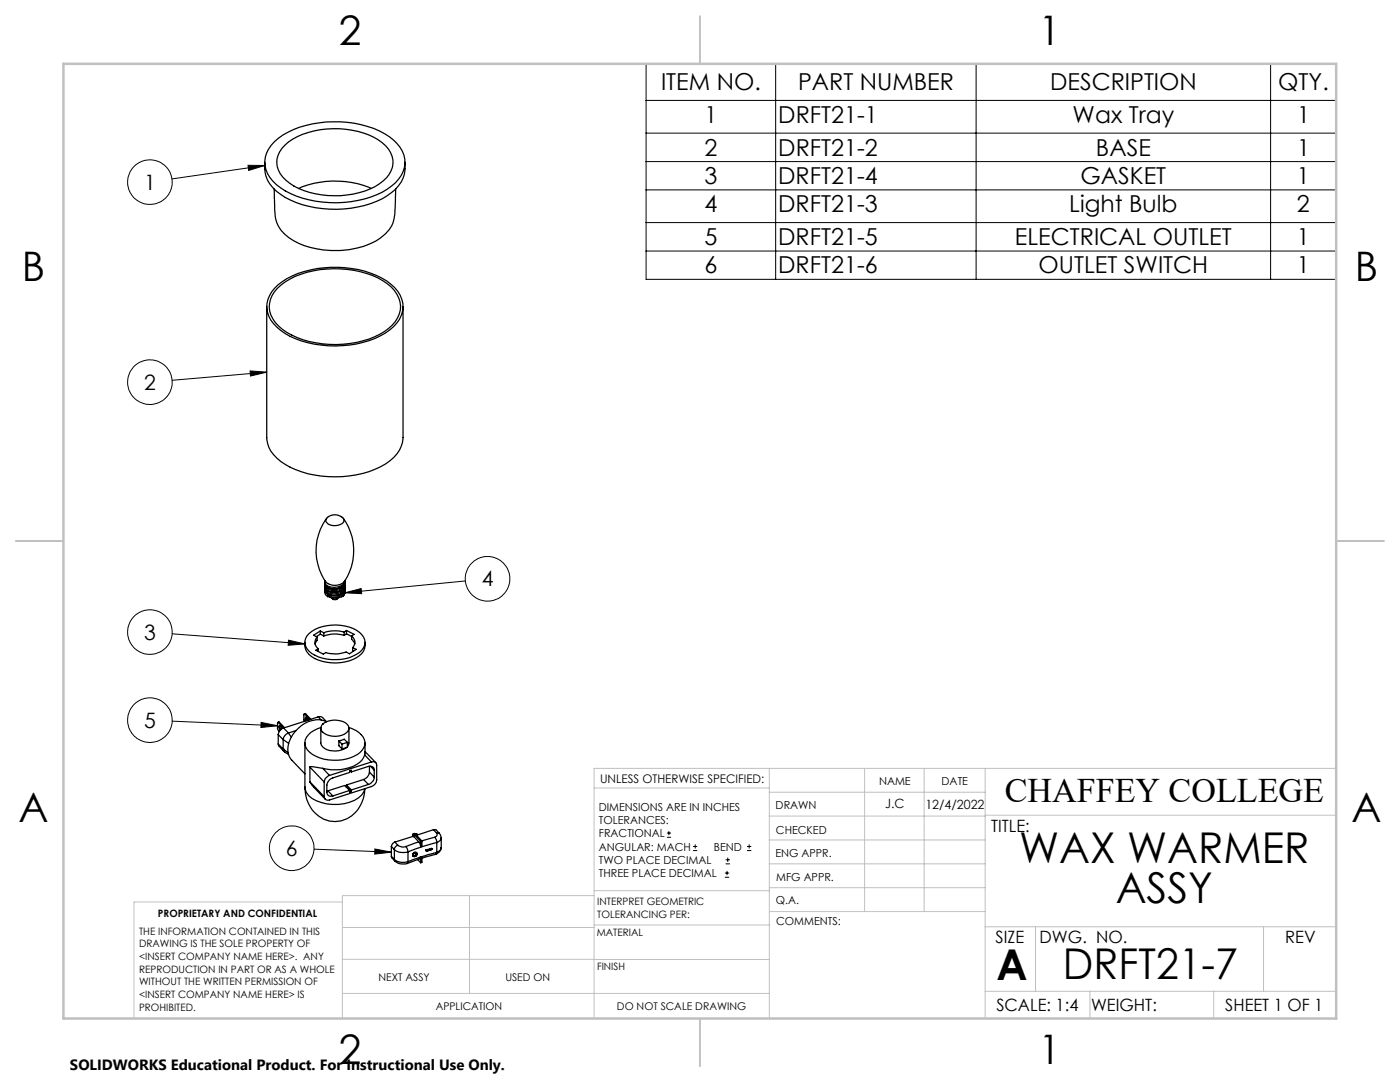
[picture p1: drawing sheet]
<svg xmlns="http://www.w3.org/2000/svg" width="279mm" height="216mm" viewBox="0 0 279 216" stroke-linecap="round" stroke-linejoin="round" font-family="sans-serif">
<g fill="none" stroke="#000" stroke-width=".25">
<path d="M52.8 32.4a6.4 6.4 0 0 0 3.2 6.4 21.1 21.1 0 0 0 16.7 2.2 12.2 12.2 0 0 0 7.4-4.7 6.1 6.1 0 0 0 .7-3.9M54.8 28.3a17.3 17.3 0 0 1 11.7-4 18.5 18.5 0 0 1 12 3.6 5.4 5.4 0 0 1 .4 8.6 18.1 18.1 0 0 1-13.1 3.9 16.6 16.6 0 0 1-11.4-4.3 5.3 5.3 0 0 1 .4-7.8zM56.9 29a15.4 15.4 0 0 1 10.7-3.3 14.5 14.5 0 0 1 9.4 3.4 4.5 4.5 0 0 1-.6 7 14.8 14.8 0 0 1-9.7 3 13.9 13.9 0 0 1-10.3-3.8 4.3 4.3 0 0 1 .5-6.3zM59.6 37.6a18.4 18.4 0 0 1 14.5 0M79 37.7l-.1 3.3a8.4 8.4 0 0 1-1.3 4.9 12.5 12.5 0 0 1-7.9 3.9 16.2 16.2 0 0 1-12.9-3.1 6.8 6.8 0 0 1-2-5.6l-.1-3.4M54.8 57.5a15.2 15.2 0 0 1 9.8-4.1 18.9 18.9 0 0 1 13.5 3.4 5.2 5.2 0 0 1 .5 8.4 17.3 17.3 0 0 1-11.6 3.8 17.2 17.2 0 0 1-11.8-3.7 5.1 5.1 0 0 1-.4-7.8zM55.4 57.5a16.4 16.4 0 0 1 11.2-3.9 17.3 17.3 0 0 1 11.5 3.7 5.1 5.1 0 0 1-.5 8.2 18.9 18.9 0 0 1-14.6 2.9 13.6 13.6 0 0 1-8-4 4.8 4.8 0 0 1 .4-6.9zM53.2 61.2v26.1a5.9 5.9 0 0 0 2.8 4.8 20.5 20.5 0 0 0 16.4 2.4 11.5 11.5 0 0 0 7.3-4.7 5.1 5.1 0 0 0 .7-2.5v-26.1M64.8 115.8a1.15 1.15 0 0 0 1.3 1.4 2.7 2.7 0 0 0 2.7-1v-.3M64.8 117.2a2.23 2.23 0 0 0 3.3 .7l.7-.7v-.3a1.05 1.05 0 0 1-.8 1.3 2.42 2.42 0 0 1-3.1-.5zM64.8 117.9a1.07 1.07 0 0 0 .6 1.2M65.2 103.4a10.9 10.9 0 0 0-.1 12.8 2.7 2.7 0 0 0 4.2-1.1 11.1 11.1 0 0 0-.8-11.7"/>
<path d="M65.4 103.2a.87 .87 0 0 0-.3 1 .87 .87 0 0 0 .9 .6 2.26 2.26 0 0 0 2.7-.9 1.8 1.8 0 0 0-2.6-1.1l-.7 .4M65.5 119h.1M65.6 119a3.2 3.2 0 0 0 2.6 .1M65.6 119l1.3 .6 .8-.4M65.6 119l-.2 .1M66.3 119.4a.65 .65 0 0 0 1 0M68.4 118.9l-.2 .2M68.8 116a.89 .89 0 0 1-.6 1.1 2.78 2.78 0 0 1-3.3-.2v-.5M68.8 116.7a1.13 1.13 0 0 1-1.2 1.3 2.13 2.13 0 0 1-2.8-.7l.1-.2M68.8 117.3a1.23 1.23 0 0 1-1.3 1.4 2.86 2.86 0 0 1-2.6-.5v-.5M68.8 118l-.1 .6-.3 .3M68.8 118l-.2 .7-.4 .4"/>
<path d="M68.8 117.4a1.31 1.31 0 0 1-1.5 1.3 2.3 2.3 0 0 1-2.4-.6v-.3M68.8 116a1.45 1.45 0 0 1-1.7 1.5 2.06 2.06 0 0 1-2.2-.9v-.3M68.8 116.2a1.12 1.12 0 0 1-.8 1.3 2.47 2.47 0 0 1-3.1-.5l-.1-.4M68.8 117.5a1.1 1.1 0 0 1-.8 1.4 2.91 2.91 0 0 1-2.6 0v.2M68.8 118.2l-.1 .5-.3 .2M60.9 128.2a3.3 3.3 0 0 0 2.7 3.5 9.1 9.1 0 0 0 8.2-.9 2.68 2.68 0 0 0 1-2.6M61.7 126.4a8.8 8.8 0 0 1 10.1-.2 2.36 2.36 0 0 1 0 4 9.2 9.2 0 0 1-9.6 .2 2.39 2.39 0 0 1-.5-4zM63.3 127.1a1.53 1.53 0 0 0 .2 2.4M63.3 127.1v.7l-.4 .7M63.5 129.5v.5M63.9 125.9l.7 .4M63.9 125.9l-1.3 .9 .7 .3"/>
<path d="M63.9 125.9v.6M63.9 126.5l-.8 .5M63.9 126.5l.7 .4M64.6 126.3v.6M68.7 126.1a6.6 6.6 0 0 0-4.1 .2M68.7 126.8a6.3 6.3 0 0 0-4.1 .1M68.7 126.1v.7M69.1 125.8v.7M69.1 125.8l1.6 .8-.5 .3M69.1 125.8l-.4 .3M69.1 126.5l1.1 .5M69.1 126.5l-.4 .3"/>
<path d="M70.2 126.9a1.5 1.5 0 0 1 .2 2.3M70.2 126.9v.6l.6 1M70.4 129.2l.7 .4-1.4 .9-.6-.4a6.3 6.3 0 0 1-4.1 .1l-.5 .3-1.5-.7 .5-.3M70.4 129.2v.7l.1 .1M55.5 144.1h.3M55.5 148.4l.2 .5 1 1.1M55.5 146.6l1 1M55.5 148.4l1 1.1M55.5 146.6v1.8M55.6 144.2l-.2 .1v1.1l.3 .6M55.6 144.2l1 1.1M55.8 144.1l-.2 .1"/>
<path d="M55.8 144.1l1 1.1M55.9 144.8l.1 .8M56.2 145.4l-.1-.4-.3-.2-.1 .2 .2 .7M56.5 149.5h.1M56.5 149.5l.1 .3 .2 .3M56.5 147.6v1.9M56.5 147.6l1.1 .7M56.5 149.5l1 .7M56.6 145.3a1.58 1.58 0 0 0-1.1 1.3M56.6 145.3l1 1M56.8 150.1l.8 .4M57.5 146.3a1.62 1.62 0 0 0-1 1.3"/>
<path d="M57.5 146.3h.1M57.5 146.3l.6 .8M59.1 145.8l-1.5 .5M60.7 142.5h.3M60.8 142.5h-.2l.1 1.4M60.8 142.5l1 1.1M60.9 157.1a3.1 3.1 0 0 0 2.2 2.7 9.1 9.1 0 0 0 8.4-.6l.7-.6 .6-1.2a6.3 6.3 0 0 1-7.1 6.4 6.6 6.6 0 0 1-4.8-6.7zM60.9 148.2v8.9M61 142.5h-.2M61 142.5l1 1M61.1 143.1l.1 .7M61.5 143.7l-.2-.4-.3-.2-.1 .2 .1 .5"/>
<path d="M61.8 153.1l.7-.1 1.9 .3M61.8 156l.8 1.1M61.8 153.1v2.9M61.8 153.1l2.9 2.9M61.8 156l2.9 3M62.6 157.1l2.3 2.4M63.5 143.1h.7l1 .9M63.5 143.1l-6.9 2.2M63.5 143.1l.6 .6M64 145.2a4 4 0 0 0-3.1 2.9 3.1 3.1 0 0 0 2.2 2.8 9 9 0 0 0 8.8-.8 2.36 2.36 0 0 0-.3-4l-2-.9M64 145.3v2.9a2.06 2.06 0 0 0 2.4 1.6 3.8 3.8 0 0 0 2.7-.6M64.4 144.4v.1"/>
<path d="M64.4 153.3l1.4 1.4M64.6 144.4a4.1 4.1 0 0 1 4.7 .1 1.19 1.19 0 0 1-.6 2 3.9 3.9 0 0 1-4.6-.7 1.1 1.1 0 0 1 .5-1.4zM64.6 144.4h-.2M64.7 156v3M65.1 144a5.3 5.3 0 0 0-6.2 1.9 4.6 4.6 0 0 0-.9 5.5l2.9 3M65.4 157.8l-.2 .1M65.4 157.8l1 1M65.8 154.7a1.58 1.58 0 0 0-1.1 1.3M67.6 147.8l1.1-.3 .6 .6M67.6 147.8v1l.7 .6M67.6 147.8l.7 .7M68.3 148.5v.9"/>
<path d="M69.1 156.6v.4M69.1 157h-.1M69.1 157l1 .9M69.1 156.6l1 1M69.3 148.1l-1 .4M69.3 148.1v1l-1 .3M69.6 145.3v2.9l-.3 .8M69.8 157.7v.4l.3-.2M69.8 157.7l-3.4 1.1M69.8 157.7l-1-1-3.4 1.1M69.9 153.8l.2 .2M70.1 154v-.3l-.3 .1v.3l-3.4 1.1a1.77 1.77 0 0 0-1.2 1.5v1.4a.84 .84 0 0 0 1.2 .7"/>
<path d="M70.1 157.6v.3M72.6 155.5l-3.5 1.1M72.6 155.5l.9 1M72.8 150.6a4.4 4.4 0 0 1-3.9 2.8 10.2 10.2 0 0 1-4.5-.1M72.8 150.6l1.3 1.4M72.8 148.2v2.4M72.8 150l2.2 2.2M73.5 156.5l-3.4 1.1M73.7 154.1a1.79 1.79 0 0 1-1.1 1.4M73.7 152.9v1.2M73.7 154.1l1 1M73.9 152.9l.8 .8"/>
<path d="M74.1 152a.72 .72 0 0 1 1.1 .7v2.9a1.56 1.56 0 0 1-1.1 1.4l-8.3 2.6a.75 .75 0 0 1-1.1-.6M74.1 152l-8.3 2.7M74.7 155.1a1.69 1.69 0 0 1-1.2 1.4M74.7 153.7a.82 .82 0 0 0-1.2-.8l-3.4 1.1M74.7 153.7v1.4M78.1 170.9l.7 .9M78.1 168.9l.6 .6M78.1 170.9l.6 .6M78.1 168.9v2M78.7 169.5a2.82 2.82 0 0 0 2.7 .5M78.7 171.5a2.82 2.82 0 0 0 2.7 .4M78.7 171.5l.1 .3"/>
<path d="M78.7 169.5v2M78.8 171.8a2.45 2.45 0 0 0 2.5 .5M78.8 168a1.05 1.05 0 0 0-.7 .9M78.8 168l.6 .7M79.4 168.7a.95 .95 0 0 0-.7 .8M79.4 168.7a1.67 1.67 0 0 0 1.6 .2M81 168.9l.4 1.1M81.4 170v1.9M82.3 166.6l.2 .3zM82.4 166.6l.2-.1 .1 .2-.2 .2M82.4 166.9l-3.6 1.1M82.5 166.4v.1"/>
<path d="M82.5 166.4l1.5 1.5M82.5 166.4l.3-.1 1.4 1.5M82.5 170.4a.37 .37 0 0 1 .5-.2 .37 .37 0 0 1 .3 .4 .37 .37 0 0 1-.5 .3l-.3-.1zM82.5 170.4l.3-.2a.31 .31 0 0 1 .3 .3 .31 .31 0 0 1-.3 .3 .31 .31 0 0 1-.3-.3zM82.5 166.9l1.1 1.1M82.9 166.4h.3l.1 .3h-.2M83 170.2a.44 .44 0 0 1-.5 .5M83.1 170.2a.49 .49 0 0 0-.6 0 .49 .49 0 0 0-.1 .7M83.1 170.2l.1 .2M83.1 170.2a.53 .53 0 0 0-.5 .1 .53 .53 0 0 0-.2 .6M83.2 170.4l-.1 .3-.3 .2h-.4M83.4 171.5l.6 .7"/>
<path d="M83.6 168l.4 1.1M83.6 168l-2.6 .9M83.8 171.3l-2.6 1 .2-.4M84 169.1l-2.6 .9M84 171l-2.6 .9M84 171l-.2 .4M84 167.9v1.2M84 171v1.2M84.2 167.8l-.2 .1M84.2 167.8v1.1l3-.8M85 169.7l.1 .2M85 169.7h.1"/>
<path d="M85.1 169.6l-.1 .1M85.1 169.6l.1 .1M85.1 169.7h.1M85.1 169.7v.2M85.2 169.7h-.1M85.2 169.7h.1M85.2 169.7v.1M85.2 169.8l-.1 .1M86.1 169.3v.1M86.1 169.3l-1 .3M86.1 169.4h.1M86.1 169.4v.1"/>
<path d="M86.1 169.4l-.9 .3M86.1 169.5l-.9 .3M86.1 169.5h.1M86.2 169.4h.1M86.2 169.5l-1.1 .4M86.5 165.6h.5l.7 .7M86.5 165.6l.6 .6M86.5 165.6l-3.2 1M86.8 167.1l.3 .5 .1 .5M86.8 167.1l-2.6 .7M87.1 170.4l-2.9 .8M87.1 166.2a.55 .55 0 0 1-.3 .9"/>
<path d="M87.1 166.2l.6 .1M87.2 170.1l-3 .8v1.1l-.2 .2M87.2 170.1l-.2 .3M87.2 168.1v2M87.7 166.3l.4 .9M88 169.2a1.41 1.41 0 0 1-1 1.3M88.1 167.2l-.2 .4-.7 .5M88.1 167.2v2l-.4 .6-.5 .3"/>
<circle cx="82.8" cy="170.6" r=".36"/>
</g>
<g fill="none" stroke="#000" stroke-width=".2">
<path d="M128.9 12.7h137.8v43h-137.8zM154.8 12.7v43M194.8 12.7v43M253.6 12.7v43M49.5 33h3.3l-3.2 1zM52.8 33l-18.5 2.7M128.9 20h137.8M128.9 26.6h137.8M128.9 32.2h137.8M128.9 37.9h137.8M128.9 44.4h137.8M128.9 50.1h137.8"/>
<path d="M49.9 74l3.3 .3-3.2 .7zM53.2 74.3l-18.8 1.6M68.8 118.3l3.3-.9 .1 1.1zM92.9 115.9l-24.1 2.4M34.4 126.5l26.5 2M57.6 127.7l3.3 .8-3.4 .3zM34.4 143.9l21 .9M52.1 144.1l3.3 .7-3.3 .4zM62.7 169.4l15.4 .6M74.8 169.4l3.3 .6-3.3 .4zM133.1 167.1h.8M133.1 166.2h.8"/>
<path d="M133.5 165.8v.9M138.3 169.7h.8M138.3 168.9h.8M138.7 168.5v.8M144.7 175h.8M144.7 174.2h.8M144.8 172.4h.9M144.8 171.6h.9M145.1 173.8v.8M145.2 171.1v.9M149.1 169.7h.8M149.1 168.9h.8"/>
<path d="M149.5 168.5v.8"/>
<circle cx="29.9" cy="36.4" r="4.5"/>
<circle cx="29.9" cy="76.3" r="4.5"/>
<circle cx="97.3" cy="115.5" r="4.4"/>
<circle cx="29.9" cy="126.1" r="4.5"/>
<circle cx="29.9" cy="143.7" r="4.5"/>
<circle cx="58.2" cy="169.3" r="4.4"/>
</g>
<g fill="none" stroke="#c0c0c0" stroke-width=".2">
<path d="M118.6 157.2h34.9M153.5 153.3v49.9M153.5 158.1h43.1M172.5 153.3v28.6M184.4 153.3v28.6M196.6 153.3v49.9M266.7 153.3h-148.1v49.9M68.3 180h-41.6v23.2M93.7 178.7v19.5M118.6 178.7h-50.3v24.5M118.6 177.7h35M153.5 167.6h43.1"/>
<path d="M153.5 162.8h43.1M153.5 172.4h43.1M153.5 177.1h43.1M196.6 162.7h70.1M68.3 198.2h85.2M68.3 191.4l85.2 .1M68.3 185.1h50.3M118.6 184.6h35M153.6 181.9h43M196.6 197.8h70.1M196.6 184.9h70.1M206.7 184.9v12.9"/>
<path d="M217.5 197.8v5.4M242.2 197.8v5.4M252.2 184.9v12.9"/>
</g>
<path d="M139.7 3.2v9.5M3.1 107.9h9.6M266.7 107.9h9.5M139.7 203.2v9.6" fill="none" stroke="#c0c0c0" stroke-width=".25"/>
<path d="M12.7 12.7h254v190.5h-254z" fill="none" stroke="#c0c0c0" stroke-width=".5"/>
<path d="M68.8 118.3l3.3-.9 .1 1.1zM74.8 169.4l3.3 .6-3.3 .4zM52.1 144.1l3.3 .7-3.3 .4zM57.6 127.7l3.3 .8-3.4 .3zM49.9 74l3.3 .3-3.2 .7zM49.5 33h3.3l-3.2 1z" fill="#000"/>
<g font-size="8.5">
<text x="203.4" y="172.1">WAX WARMER</text>
<text x="222.7" y="180.2">ASSY</text>
<text x="198.9" y="195.5">A</text>
<text x="212.1" y="195.4">DRFT21-7</text>
</g>
<g font-size="8.1">
<text x="67.6" y="8.9">2</text>
<text x="207.3" y="8.9">1</text>
<text x="4.4" y="56.2">B</text>
<text x="270.4" y="56.2">B</text>
<text x="3.7" y="164.1">A</text>
<text x="269.7" y="164.1">A</text>
<text x="67.6" y="212.4">2</text>
<text x="207.3" y="212.4">1</text>
</g>
<text font-size="6.9" x="200.5" y="160.1">CHAFFEY COLLEGE</text>
<g font-size="4.7">
<text x="131.9" y="18">ITEM NO.</text>
<text x="159.3" y="18">PART NUMBER</text>
<text x="209.6" y="18">DESCRIPTION</text>
<text x="255.1" y="18">QTY.</text>
<text x="140.6" y="24.5">1</text>
<text x="155.3" y="24.5">DRFT21-1</text>
<text x="214.1" y="24.5">Wax Tray</text>
<text x="258.9" y="24.5">1</text>
<text x="140.6" y="31.1">2</text>
<text x="155.3" y="31.1">DRFT21-2</text>
<text x="218.7" y="31.1">BASE</text>
<text x="258.8" y="31.1">1</text>
<text x="140.6" y="36.7">3</text>
<text x="155.3" y="36.7">DRFT21-4</text>
<text x="215.7" y="36.7">GASKET</text>
<text x="258.8" y="36.7">1</text>
<text x="140.6" y="42.4">4</text>
<text x="155.3" y="42.4">DRFT21-3</text>
<text x="213.4" y="42.4">Light Bulb</text>
<text x="258.8" y="42.4">2</text>
<text x="140.6" y="48.9">5</text>
<text x="155.3" y="48.9">DRFT21-5</text>
<text x="202.6" y="48.9">ELECTRICAL OUTLET</text>
<text x="258.8" y="48.9">1</text>
<text x="140.6" y="54.6">6</text>
<text x="155.3" y="54.6">DRFT21-6</text>
<text x="207.3" y="54.6">OUTLET SWITCH</text>
<text x="258.8" y="54.6">1</text>
</g>
<g font-size="4.2">
<text x="28.8" y="37.8">1</text>
<text x="28.8" y="77.7">2</text>
<text x="96.2" y="117">4</text>
<text x="28.8" y="127.6">3</text>
<text x="28.8" y="145.2">5</text>
<text x="57.1" y="170.7">6</text>
</g>
<g font-size="3.4">
<text x="197.8" y="166">TITLE:</text>
<text x="198.7" y="188.1">SIZE</text>
<text x="207.5" y="188.1">DWG. NO.</text>
<text x="256.5" y="188.2">REV</text>
<text x="198.8" y="201.7">SCALE: 1:4</text>
<text x="217.7" y="201.8">WEIGHT:</text>
<text x="244.5" y="201.7">SHEET 1 OF 1</text>
</g>
<text font-size="3" x="14" y="213.5">SOLIDWORKS Educational Product. For Instructional Use Only.</text>
<g font-size="2.5">
<text x="176.6" y="161.3">J.C</text>
<text x="184.7" y="161.4">12/4/2022</text>
</g>
<text font-size="2.4" x="119.8" y="156.2">UNLESS OTHERWISE SPECIFIED:</text>
<g font-size="2.2">
<text x="119.5" y="161.8">DIMENSIONS ARE IN INCHES</text>
<text x="154.8" y="161.4">DRAWN</text>
<text x="175.4" y="156.6">NAME</text>
<text x="187.9" y="156.7">DATE</text>
<text x="119.5" y="164.4">TOLERANCES:</text>
<text x="119.5" y="167.1">FRACTIONAL</text>
<text x="154.9" y="166.3">CHECKED</text>
<text x="119.5" y="169.7">ANGULAR: MACH</text>
<text x="119.5" y="172.4">TWO PLACE DECIMAL</text>
<text x="142.5" y="169.7">BEND</text>
<text x="154.8" y="171">ENG APPR.</text>
<text x="119.5" y="175">THREE PLACE DECIMAL</text>
<text x="154.9" y="175.7">MFG APPR.</text>
<text x="154.9" y="180.4">Q.A.</text>
<text x="154.9" y="184.6">COMMENTS:</text>
</g>
<g font-size="2.1">
<text x="75.5" y="195.7">NEXT ASSY</text>
<text x="100.9" y="195.7">USED ON</text>
<text x="86.9" y="201.5">APPLICATION</text>
<text x="123.1" y="201.6">DO NOT SCALE DRAWING</text>
</g>
<g font-size="2">
<text x="31.5" y="182.9">PROPRIETARY AND CONFIDENTIAL</text>
<text x="119.2" y="180.6">INTERPRET GEOMETRIC</text>
<text x="119.2" y="183.1">TOLERANCING PER:</text>
<text x="27.8" y="186.5">THE INFORMATION CONTAINED IN THIS</text>
<text x="27.8" y="189">DRAWING IS THE SOLE PROPERTY OF</text>
<text x="27.8" y="191.6">&lt;INSERT COMPANY NAME HERE&gt;. ANY</text>
<text x="119.1" y="186.7">MATERIAL</text>
<text x="27.8" y="194.1">REPRODUCTION IN PART OR AS A WHOLE</text>
<text x="27.8" y="196.6">WITHOUT THE WRITTEN PERMISSION OF</text>
<text x="119.1" y="193.5">FINISH</text>
<text x="27.8" y="199.1">&lt;INSERT COMPANY NAME HERE&gt; IS</text>
<text x="27.8" y="201.7">PROHIBITED.</text>
</g>
</svg>
